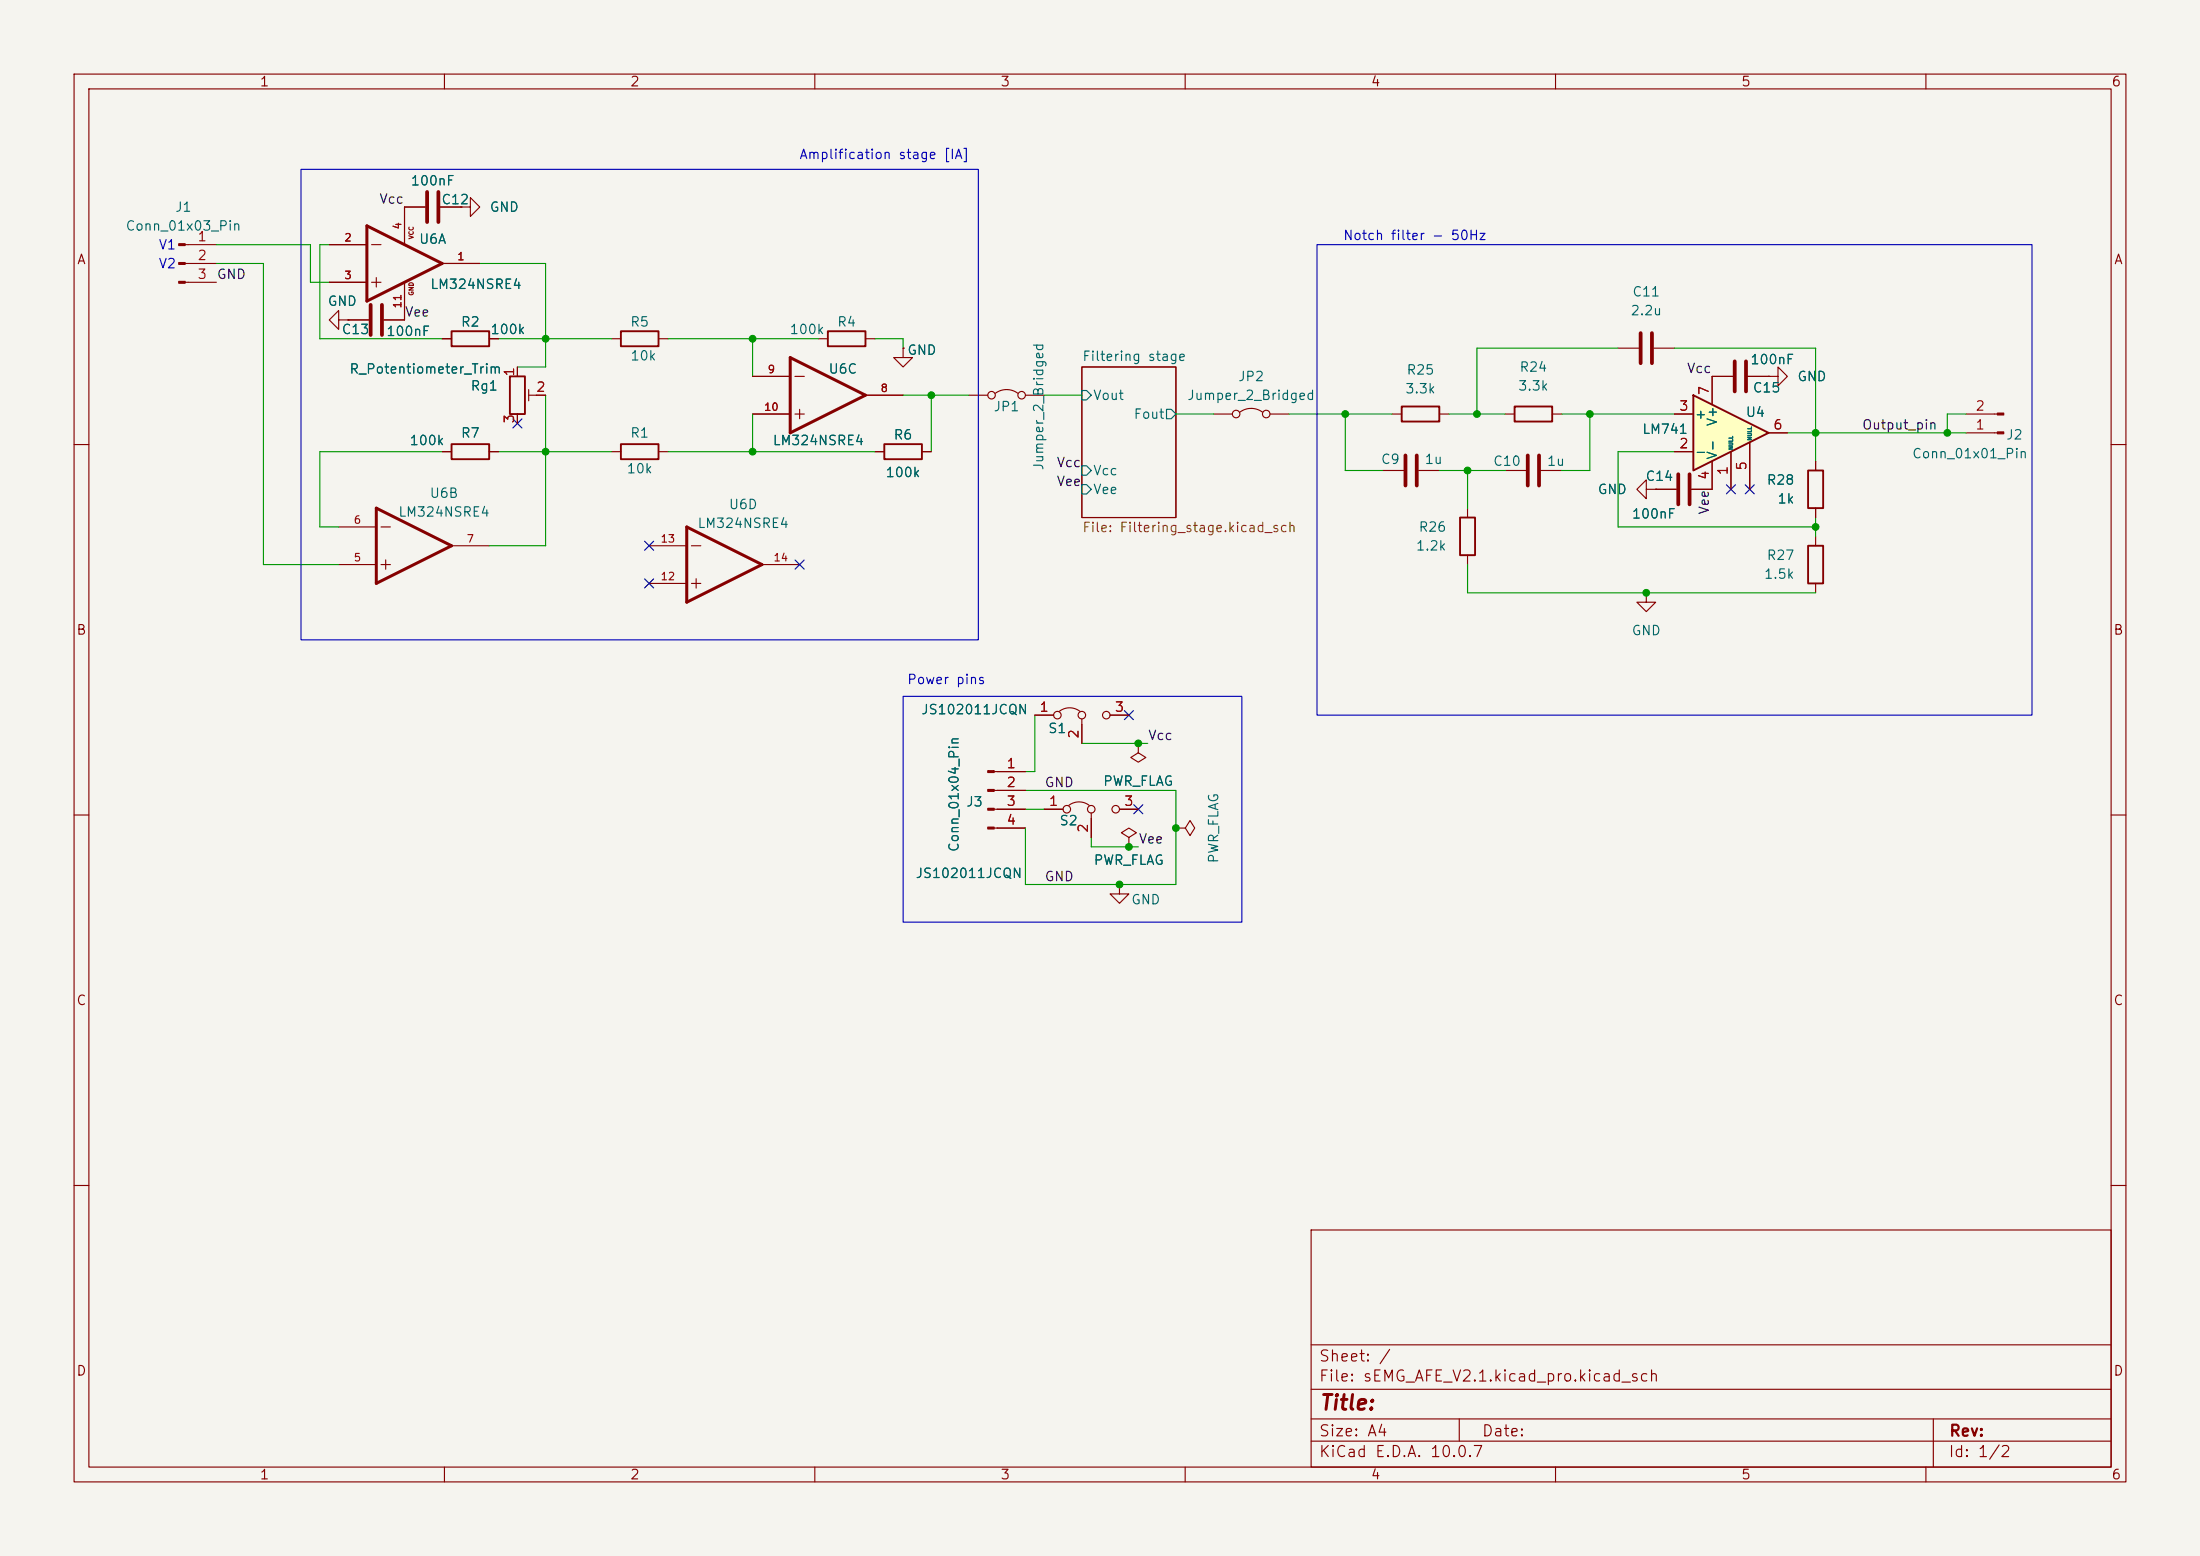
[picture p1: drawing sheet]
<svg xmlns="http://www.w3.org/2000/svg" width="297mm" height="210mm" viewBox="0 0 297 210" stroke-linecap="round" stroke-linejoin="round" font-family="sans-serif">
<path d="M0 0h297v210h-297z" fill="#f5f4ef" stroke="#f5f4ef" stroke-width=".14"/>
<g fill="none" stroke="#840000" stroke-width=".15">
<path d="M10 10h277v190h-277zM12 12h273v186h-273zM60 10v2M110 10v2M160 10v2M210 10v2M260 10v2M47 43.2h2.8M51.8 43.2h2.8M69.8 49.5v1.3M69.8 55.9v1.3M71.4 52.6v1.5"/>
<path d="M71.4 53.3h2.3M82.5 45.7h1.3M88.9 45.7h1.3M110.5 45.7h1.3M116.8 45.7h1.3M130.8 53.3h2.5M134.4 53.1a2.54 2.54 0 0 1 3 0M138.4 53.3h2.6M146 49.5h12.7v20.4h-12.7zM163.8 55.9h2.6M167.4 55.6a2.54 2.54 0 0 1 3 0M171.4 55.9h2.6"/>
<path d="M188 55.9h1.2M194.3 55.9h1.3M203.2 55.9h1.3M209.5 55.9h1.3M218.4 47h2.8M223.3 47h2.8M265.4 55.9h4.2M265.4 58.4h4.2M10 60h2M59.7 61h1.3M66 61h1.3M82.5 61h1.3"/>
<path d="M87.6 73.7h5.1M87.6 78.7h5.1M88.9 61h1.3M93.3 73.7h1.3M93.3 78.7h1.3M94 78.1v1.3M102.9 76.2h5M186.7 63.5h2.8M191.5 63.5h2.8M198.1 68.6v1.3M198.1 74.9v1.3M203.2 63.5h2.8"/>
<path d="M208 63.5h2.8M222.2 66v-1.2l-1.2 1.2 1.2 1.3v-1.3h1.3M223.5 66h.1M245.1 62.2v1.3M245.1 68.6v1.3M285 60h2M139.7 96.5h2.5M143 96a2.26 2.26 0 0 1 2.8 0M146 97v3.3M149.9 96.5h2.5M222.2 80v1.3h1.3l-1.3 1.3-1.2-1.3h1.2M222.2 80h.1"/>
<path d="M10 110h2M134.2 104.1h4.2M134.2 106.7h4.2M134.2 109.2h4.2M134.2 111.8h4.2M141 109.2h2.5M144.3 108.7a2.26 2.26 0 0 1 2.8 0M147.3 109.7v3.3M151.1 119.4v1.3h1.3l-1.3 1.2-1.2-1.2h1.2M151.1 119.4h.1M151.1 109.2h2.6M153.7 100.3v1.3l1 .6-1 .7-1-.7 1-.6"/>
<path d="M153.7 100.3h.1M158.7 111.8h1.3l.7-1.1 .6 1.1-.6 1-.7-1M158.7 111.8h.1M285 110h2M10 160h2M177 166h108v32h-108zM285 160h2M60 198v2M110 198v2M160 198v2M177 194.5h108M177 191.5h108"/>
<path d="M177 187.5h108M177 181.5h108M197 191.5v3M210 198v2M260 198v2M261 191.5v6.5"/>
<circle cx="133.9" cy="53.3" r=".51"/>
<circle cx="137.9" cy="53.3" r=".51"/>
<circle cx="166.9" cy="55.9" r=".51"/>
<circle cx="170.9" cy="55.9" r=".51"/>
<circle cx="142.7" cy="96.5" r=".51"/>
<circle cx="146.1" cy="96.5" r=".51"/>
<circle cx="149.4" cy="96.5" r=".51"/>
<circle cx="144" cy="109.2" r=".51"/>
<circle cx="147.3" cy="109.2" r=".51"/>
<circle cx="150.6" cy="109.2" r=".51"/>
</g>
<path d="M146 52.7h.7l.6 .6-.6 .7h-.7zM157.5 55.2h.6l.6 .7-.6 .6h-.6zM146 62.9h.7l.6 .6-.6 .6h-.7zM146 65.4h.7l.6 .6-.6 .7h-.7z" fill="none" stroke="#006464" stroke-width=".15"/>
<g fill="#840000" stroke="#840000" stroke-width=".15">
<path d="M133.3 104h.9v.3h-.9z"/>
<path d="M133.3 106.6h.9v.2h-.9z"/>
<path d="M133.3 109.1h.9v.2h-.9z"/>
<path d="M133.3 111.6h.9v.3h-.9z"/>
<path d="M269.6 58.3h.9v.2h-.9z"/>
<path d="M269.6 55.8h.9v.2h-.9z"/>
</g>
<path d="M61 59.9h5v2.1h-5zM68.8 50.8h2.1v5.1h-2.1zM83.8 59.9h5.1v2.1h-5.1zM83.8 44.7h5.1v2h-5.1zM111.8 44.7h5v2h-5zM189.2 54.9h5.1v2h-5.1zM204.5 54.9h5v2h-5zM197.1 69.9h2v5h-2zM244.1 63.5h2v5.1h-2z" fill="none" stroke="#840000" stroke-width=".25"/>
<path d="M50 41.1v4.1M51.6 41.1v4.1M221.5 45v4M223 45v4M189.7 61.5v4M191.3 61.5v4M206.2 61.5v4M207.8 61.5v4" fill="none" stroke="#840000" stroke-width=".51"/>
<path d="M92.7 71.1l10.2 5.1-10.2 5.1z" fill="none" stroke="#840000" stroke-width=".41"/>
<path d="M228.6 53.3l10.2 5.1-10.2 5.1z" fill="#ffffc2"/>
<path d="M61 44.7h5v2h-5zM119.4 59.9h5.1v2.1h-5.1zM228.6 53.3l10.2 5.1-10.2 5.1zM244.1 73.7h2v5h-2z" fill="none" stroke="#840000" stroke-width=".25"/>
<g fill="none" stroke="#840000" stroke-width=".15">
<path d="M25 33h4.2M25 35.6h4.2M25 38.1h4.2M44.4 33h5.1M44.4 38.1h5.1M50.2 33h1.2M50.2 38.1h1.2M50.8 37.5v1.2M54.6 38.1v5.1h-2.8M57.4 27.9h-2.8v5.1M59.4 27.9h2.8M59.7 35.6h5.1"/>
<path d="M62.2 27.9h1.3v-1.2l1.3 1.2-1.3 1.3v-1.3M62.2 27.9h.1M45.7 43.2v-1.3l-1.3 1.3 1.3 1.3v-1.3h1.3M47 43.2h.1M47 43.2h2.8M59.7 45.7h1.3M66 45.7h1.3M69.8 49.5v1.3M69.8 55.9v1.3M72.4 53.3h1.3M101.6 55.9h5.1M101.6 50.8h5.1"/>
<path d="M107.3 55.9h1.3M107.3 50.8h1.3M107.9 55.2v1.3M116.8 53.3h5.1M121.9 47v1.3h1.3l-1.3 1.2-1.3-1.2h1.3M121.9 47h.1M226.1 55.9h2.5M233.9 50.8h-2.8v3.8M236 50.8h2.8M236.2 59.7v6.3M238.8 50.8h1.2v-1.3l1.3 1.3-1.3 1.3v-1.3M238.8 50.8h.1"/>
<path d="M238.8 58.4h2.5M45.7 71.1h5.1M45.7 76.2h5.1M51.4 71.1h1.3M51.4 76.2h1.3M52.1 75.6v1.2M59.7 61h1.3M61 73.7h5M66 61h1.3M118.1 61h1.3M124.5 61h1.2M223.5 66h.1"/>
<path d="M223.5 66h2.8M226.1 61h2.5M231.1 62.2v3.8h-2.8M233.7 61v5M245.1 62.2v1.3M245.1 68.6v1.3M245.1 72.4v1.3M245.1 78.7v1.3M139.7 96.5h2.5M146 97.8v2.5M149.9 96.5h2.5M134.6 104.1h3.8"/>
<path d="M134.6 106.7h3.8M134.6 109.2h3.8M134.6 111.8h3.8M141 109.2h2.5M147.3 110.5v2.5M151.1 109.2h2.6M152.4 113l1-.6-1-.6-1 .6 1 .6v1.3M152.4 114.3h.1M153.7 100.3h.1"/>
</g>
<g fill="#840000" stroke="#840000" stroke-width=".15">
<path d="M24.1 32.9h.9v.2h-.9z"/>
<path d="M24.1 35.4h.9v.3h-.9z"/>
<path d="M24.1 38h.9v.2h-.9z"/>
</g>
<path d="M49.5 30.5l10.2 5.1-10.2 5zM106.7 48.3l10.1 5-10.1 5.1zM50.8 68.6l10.2 5.1-10.2 5z" fill="none" stroke="#840000" stroke-width=".41"/>
<path d="M57.7 25.9v4.1M59.2 25.9v4.1M234.2 48.8v4M235.7 48.8v4M226.6 64v4.1M228.1 64v4.1" fill="none" stroke="#840000" stroke-width=".51"/>
<g fill="none" stroke="#009600" stroke-width=".15">
<path d="M29.2 33h12.7v5.1h2.5M29.2 35.6h6.4v40.6h10.1M44.4 33h-1.2v12.7h16.5M64.8 35.6h8.9v13.9h-3.9M67.3 45.7h15.2M73.7 53.3v20.4h-7.7M90.2 45.7h20.3M101.6 45.7v5.1M101.6 55.9v5.1M118.1 45.7h3.8v1.3M121.9 53.3h8.9M125.7 53.3v7.7"/>
<path d="M141 53.3h5M158.7 55.9h5.1M174 55.9h14M181.6 55.9v7.6h5.1M195.6 55.9h7.6M210.8 55.9h15.3M214.6 55.9v7.6h-3.8M218.4 47h-19v8.9M226.1 47h19v15.2M241.3 58.4h24.1M265.4 55.9h-2.5v2.5M59.7 61h-16.5v10.1h2.5"/>
<path d="M67.3 61h15.2M90.2 61h27.9M194.3 63.5h8.9M198.1 76.2v3.8h47M198.1 63.5v5.1M226.1 61h-7.7v10.1h26.7M245.1 69.9v2.5M139.7 96.5v7.6h-1.3M138.4 106.7h20.3v12.7h-20.3v-7.6M138.4 109.2h2.6M146 100.3h8.9M147.3 113v1.3h6.4"/>
</g>
<g fill="none" stroke="#000084" stroke-width=".15">
<path d="M69.2 56.5l1.3 1.3M70.5 56.5l-1.3 1.3M87 73.1l1.2 1.2M87 78.1l1.2 1.2M88.2 73.1l-1.2 1.2M88.2 78.1l-1.2 1.2M107.3 75.6l1.3 1.2M108.6 75.6l-1.3 1.2M233.1 65.4l1.2 1.2M234.3 65.4l-1.2 1.2M235.6 65.4l1.2 1.2M236.8 65.4l-1.2 1.2"/>
<path d="M151.8 95.9l1.2 1.2M153 95.9l-1.2 1.2M153.1 108.6l1.2 1.2M154.3 108.6l-1.2 1.2"/>
</g>
<path d="M40.6 22.9h91.5v63.5h-91.5zM177.8 33h96.5v63.5h-96.5zM121.9 94h45.7v30.5h-45.7z" fill="none" stroke="#0000c2" stroke-width=".15"/>
<g fill="#009600" stroke="#009600" stroke-width=".14">
<circle cx="73.7" cy="45.7" r=".46"/>
<circle cx="73.7" cy="61" r=".46"/>
<circle cx="214.6" cy="55.9" r=".46"/>
<circle cx="181.6" cy="55.9" r=".46"/>
<circle cx="199.4" cy="55.9" r=".46"/>
<circle cx="152.4" cy="114.3" r=".46"/>
<circle cx="151.1" cy="119.4" r=".46"/>
<circle cx="101.6" cy="45.7" r=".46"/>
<circle cx="125.7" cy="53.3" r=".46"/>
<circle cx="101.6" cy="61" r=".46"/>
<circle cx="198.1" cy="63.5" r=".46"/>
<circle cx="153.7" cy="100.3" r=".46"/>
<circle cx="158.7" cy="111.8" r=".46"/>
<circle cx="222.2" cy="80" r=".46"/>
<circle cx="245.1" cy="71.1" r=".46"/>
<circle cx="262.9" cy="58.4" r=".46"/>
<circle cx="245.1" cy="58.4" r=".46"/>
</g>
<text font-size="2" fill="#840000" x="178" y="190.8">Title:</text>
<g font-size="1.5" fill="#840000">
<text x="178" y="184.1">Sheet: /</text>
<text x="178" y="186.8">File: sEMG_AFE_V2.1.kicad_pro.kicad_sch</text>
<text x="178" y="197">KiCad E.D.A. 10.0.7</text>
<text x="178" y="194.2">Size: A4</text>
<text x="200" y="194.2">Date:</text>
<text x="263" y="197">Id: 1/2</text>
<text x="263" y="194.2">Rev:</text>
</g>
<g font-size="1.3" fill="#840000">
<text x="35" y="12">1</text>
<text x="85" y="12">2</text>
<text x="135" y="12">3</text>
<text x="185" y="12">4</text>
<text x="235" y="12">5</text>
<text x="285" y="12">6</text>
<text x="10.3" y="36">A</text>
<text x="285.3" y="36">A</text>
<text x="10.2" y="86">B</text>
<text x="285.2" y="86">B</text>
<text x="10.2" y="136">C</text>
<text x="285.2" y="136">C</text>
<text x="10.2" y="186">D</text>
<text x="285.2" y="186">D</text>
<text x="35" y="200">1</text>
<text x="85" y="200">2</text>
<text x="135" y="200">3</text>
<text x="185" y="200">4</text>
<text x="235" y="200">5</text>
<text x="285" y="200">6</text>
</g>
<g font-size="1.3" fill="#0000c2">
<text x="107.8" y="21.8">Amplification stage [IA]</text>
<text x="21.3" y="34">V1</text>
<text x="181.2" y="32.7">Notch filter - 50Hz</text>
<text x="21.3" y="36.5">V2</text>
<text x="122.4" y="92.7">Power pins</text>
</g>
<g font-size="1.3" fill="#006464">
<text x="23.5" y="28.9">J1</text>
<text x="55.4" y="25.3">100nF</text>
<text x="59.5" y="27.9">C12</text>
<text x="66" y="28.9">GND</text>
<text x="16.9" y="31.4">Conn_01x03_Pin</text>
<text x="56.5" y="33.2">U6A</text>
<text x="44.2" y="41.6">GND</text>
<text x="58" y="39.3">LM324NSRE4</text>
<text x="220.3" y="40.3">C11</text>
<text x="46" y="45.4">C13</text>
<text x="52.1" y="45.7">100nF</text>
<text x="62.1" y="44.4">R2</text>
<text x="66.1" y="45.4">100k</text>
<text x="85" y="44.4">R5</text>
<text x="106.5" y="45.4">100k</text>
<text x="112.9" y="44.4">R4</text>
<text x="220" y="42.9">2.2u</text>
<text x="47.1" y="50.7">R_Potentiometer_Trim</text>
<text x="63.4" y="53">Rg1</text>
<text x="85" y="49">10k</text>
<text x="111.8" y="50.7">U6C</text>
<text x="122.4" y="48.2">GND</text>
<text x="146" y="49">Filtering stage</text>
<text x="167.1" y="51.8">JP2</text>
<text x="189.6" y="53.4">3.3k</text>
<text x="189.8" y="50.9">R25</text>
<text x="204.9" y="53">3.3k</text>
<text x="205" y="50.5">R24</text>
<text x="236.2" y="49.5">100nF</text>
<text x="236.5" y="53.3">C15</text>
<text x="242.6" y="51.8">GND</text>
<text x="62.1" y="59.4">R7</text>
<text x="85" y="59.4">R1</text>
<text x="120.6" y="59.6">R6</text>
<text x="134" y="55.8">JP1</text>
<text x="147.5" y="54.3">Vout</text>
<text x="152.9" y="56.8">Fout</text>
<text x="160.2" y="54.3">Jumper_2_Bridged</text>
<text x="221.6" y="58.9">LM741</text>
<text x="228.7" y="56.8">+</text>
<text x="232.1" y="57.6" transform="rotate(-90 232.1 57.6)">V+</text>
<text x="235.6" y="56.6">U4</text>
<text x="270.7" y="59.6">J2</text>
<text x="55.2" y="60.4">100k</text>
<text x="84.5" y="64.2">10k</text>
<text x="104.2" y="60.4">LM324NSRE4</text>
<text x="119.5" y="64.7">100k</text>
<text x="141.2" y="63.6" transform="rotate(-90 141.2 63.6)">Jumper_2_Bridged</text>
<text x="147.5" y="64.5">Vcc</text>
<text x="186.3" y="62.9">C9</text>
<text x="192.2" y="62.9">1u</text>
<text x="201.5" y="63.2">C10</text>
<text x="208.8" y="63.2">1u</text>
<text x="222.1" y="65.2">C14</text>
<text x="228.7" y="61.9">-</text>
<text x="232.1" y="62.1" transform="rotate(-90 232.1 62.1)">V-</text>
<text x="238.4" y="65.7">R28</text>
<text x="258" y="62.2">Conn_01x01_Pin</text>
<text x="53.7" y="70.1">LM324NSRE4</text>
<text x="57.9" y="67.5">U6B</text>
<text x="94.1" y="71.6">LM324NSRE4</text>
<text x="98.3" y="69">U6D</text>
<text x="147.5" y="67">Vee</text>
<text x="215.6" y="67">GND</text>
<text x="220.2" y="70.3">100nF</text>
<text x="239.9" y="68.3">1k</text>
<text x="191.1" y="74.6">1.2k</text>
<text x="191.4" y="72.1">R26</text>
<text x="238.4" y="75.9">R27</text>
<text x="238.1" y="78.4">1.5k</text>
<text x="220.2" y="86.1">GND</text>
<text x="124.3" y="96.7">JS102011JCQN</text>
<text x="141.4" y="99.3">S1</text>
<text x="148.8" y="106.4">PWR_FLAG</text>
<text x="130.4" y="109.2">J3</text>
<text x="142.9" y="111.7">S2</text>
<text x="123.5" y="118.8">JS102011JCQN</text>
<text x="129.7" y="115.1" transform="rotate(-90 129.7 115.1)">Conn_01x04_Pin</text>
<text x="147.6" y="117">PWR_FLAG</text>
<text x="164.8" y="116.6" transform="rotate(-90 164.8 116.6)">PWR_FLAG</text>
<text x="152.6" y="122.4">GND</text>
</g>
<g font-size="1.3" fill="#0f0f0f">
<text x="51.1" y="27.8">Vcc</text>
<text x="29.2" y="38">GND</text>
<text x="54.6" y="43.1">Vee</text>
<text x="227.6" y="50.7">Vcc</text>
<text x="251.3" y="58.3">Output_pin</text>
<text x="142.6" y="63.4">Vcc</text>
<text x="142.6" y="65.9">Vee</text>
<text x="231" y="69.5" transform="rotate(-90 231 69.5)">Vee</text>
<text x="154.9" y="100.2">Vcc</text>
<text x="140.9" y="106.6">GND</text>
<text x="140.9" y="119.3">GND</text>
<text x="153.6" y="114.2">Vee</text>
</g>
<g font-size="1.3" fill="#a90000">
<text x="26.6" y="32.9">1</text>
<text x="26.6" y="35.4">2</text>
<text x="26.6" y="38">3</text>
<text x="69.7" y="50.9" transform="rotate(-90 69.7 50.9)">1</text>
<text x="72.3" y="53.2">2</text>
<text x="231" y="53.4" transform="rotate(-90 231 53.4)">7</text>
<text x="69.7" y="57.2" transform="rotate(-90 69.7 57.2)">3</text>
<text x="226.6" y="55.7">3</text>
<text x="239.3" y="58.3">6</text>
<text x="266.6" y="58.3">1</text>
<text x="266.6" y="55.7">2</text>
<text x="226.6" y="60.8">2</text>
<text x="231" y="64.9" transform="rotate(-90 231 64.9)">4</text>
<text x="233.5" y="64.2" transform="rotate(-90 233.5 64.2)">1</text>
<text x="236.1" y="63.6" transform="rotate(-90 236.1 63.6)">5</text>
<text x="140.2" y="96.4">1</text>
<text x="145.9" y="99.8" transform="rotate(-90 145.9 99.8)">2</text>
<text x="150.4" y="96.4">3</text>
<text x="135.8" y="104">1</text>
<text x="135.8" y="106.5">2</text>
<text x="135.8" y="109.1">3</text>
<text x="135.8" y="111.6">4</text>
<text x="141.5" y="109.1">1</text>
<text x="147.2" y="112.5" transform="rotate(-90 147.2 112.5)">2</text>
<text x="151.7" y="109.1">3</text>
</g>
<text font-size="1.3" fill="#725600" x="146" y="72.1">File: Filtering_stage.kicad_sch</text>
<g font-size="1" fill="#a90000">
<text x="46.4" y="32.8">2</text>
<text x="54.4" y="31.1" transform="rotate(-90 54.4 31.1)">4</text>
<text x="61.6" y="35.4">1</text>
<text x="46.4" y="37.9">3</text>
<text x="54.4" y="41.7" transform="rotate(-90 54.4 41.7)">11</text>
<text x="103.6" y="50.6">9</text>
<text x="118.8" y="53.2">8</text>
<text x="103.1" y="55.7">10</text>
<text x="47.7" y="70.9">6</text>
<text x="47.7" y="76">5</text>
<text x="62.9" y="73.5">7</text>
<text x="89.1" y="73.5">13</text>
<text x="104.3" y="76">14</text>
<text x="89.1" y="78.6">12</text>
</g>
<g font-size=".6" fill="#840000">
<text x="56" y="32.3" transform="rotate(-90 56 32.3)">VCC</text>
<text x="56" y="40" transform="rotate(-90 56 40)">GND</text>
</g>
<g font-size=".5" fill="#006464">
<text x="236.6" y="59.5" transform="rotate(-90 236.6 59.5)">NULL</text>
<text x="234.1" y="60.8" transform="rotate(-90 234.1 60.8)">NULL</text>
</g>
</svg>
